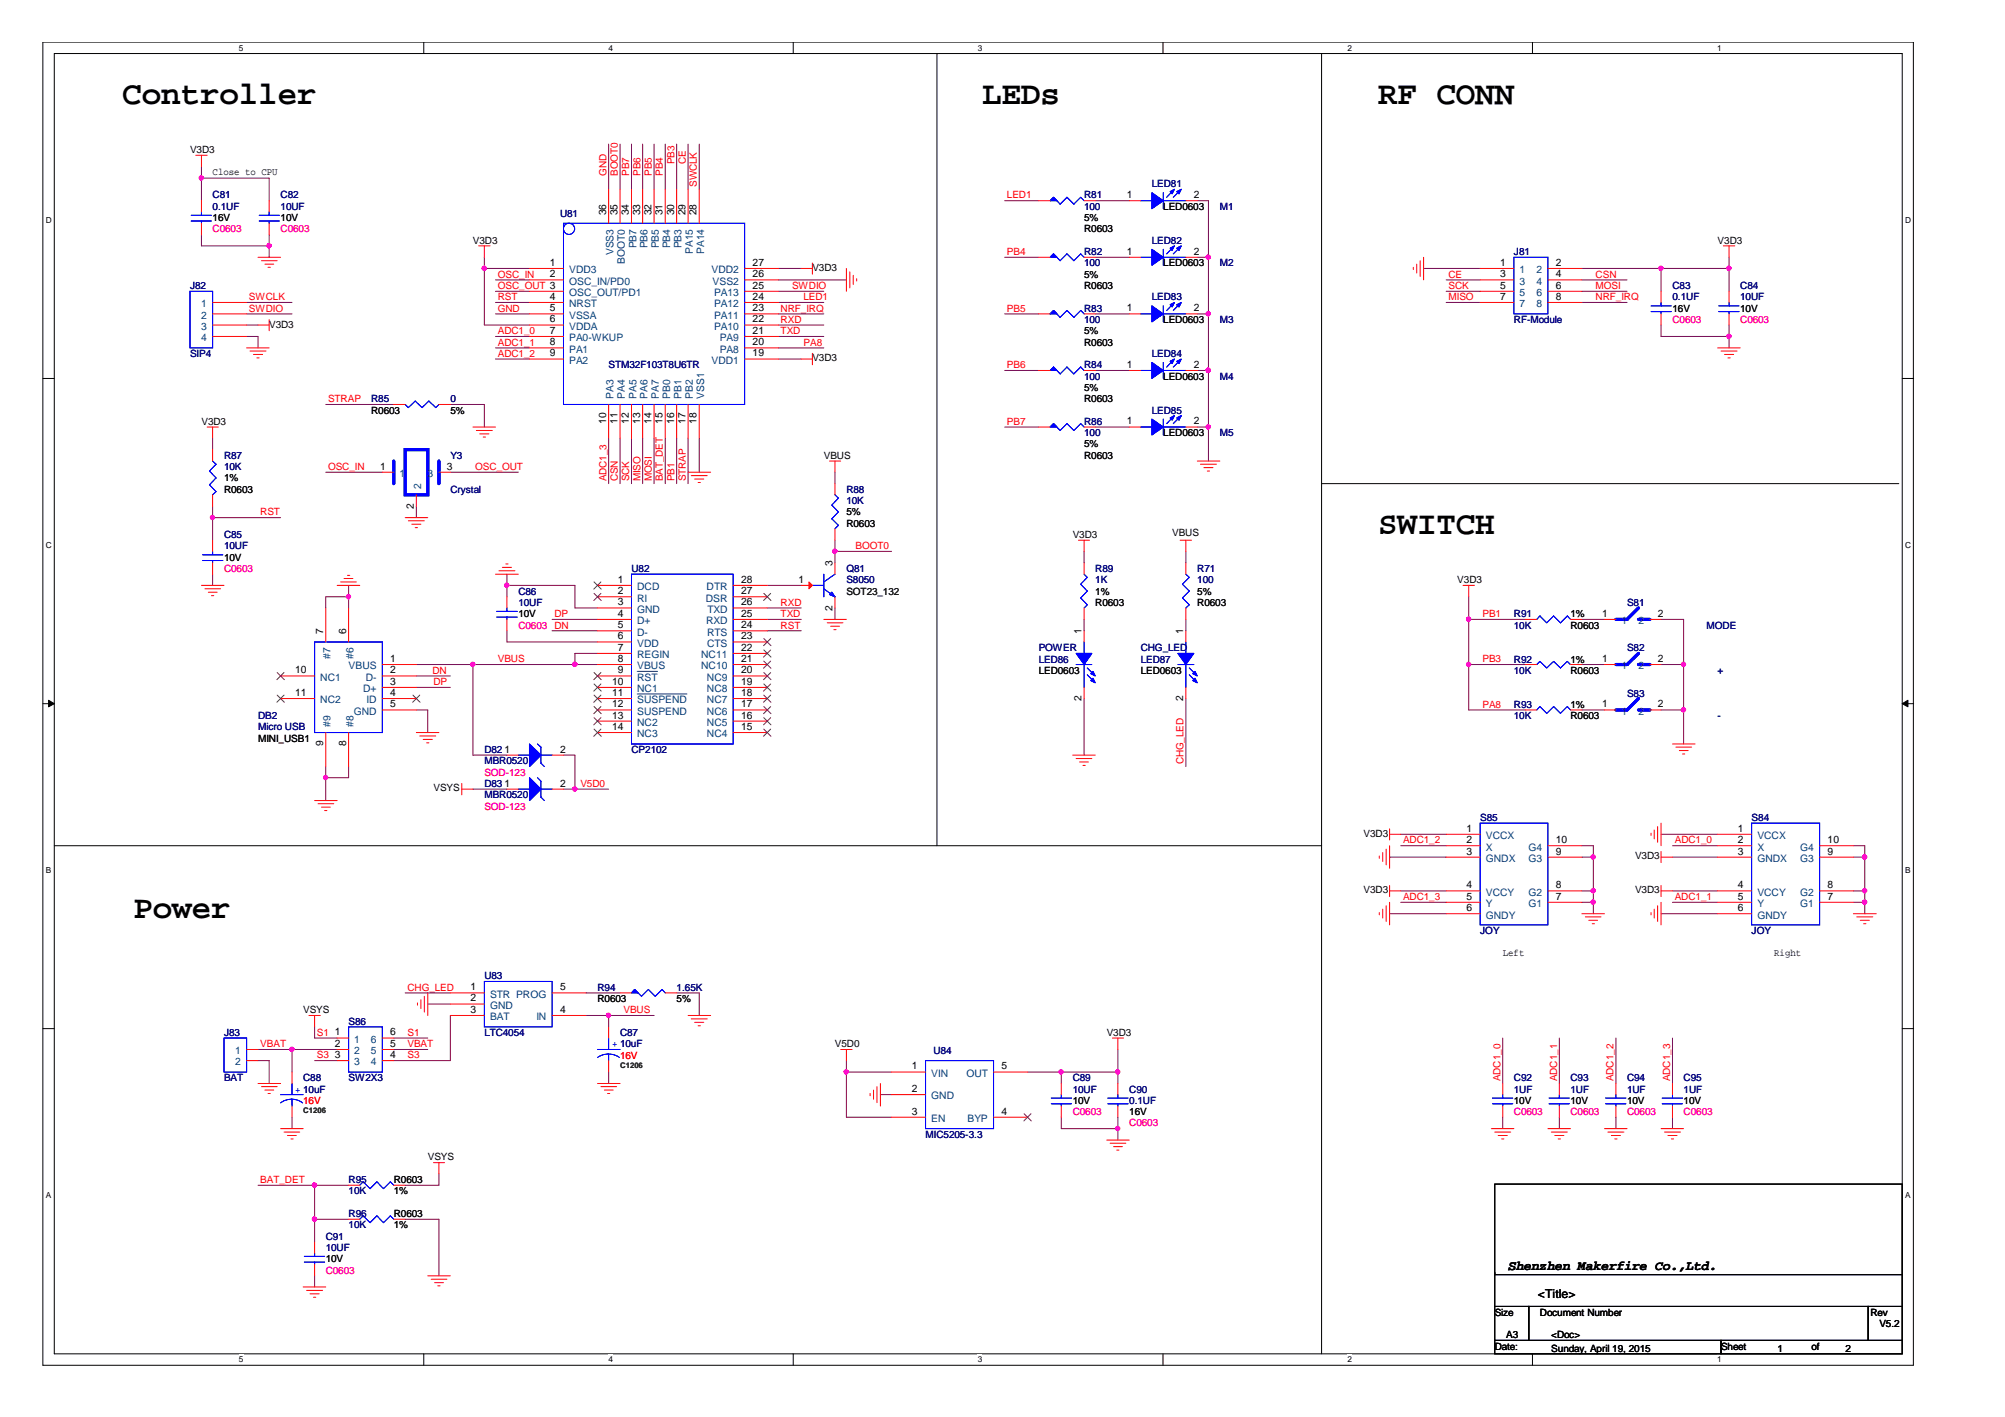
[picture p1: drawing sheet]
<svg xmlns="http://www.w3.org/2000/svg" width="297mm" height="210mm" viewBox="0 0 297 210" stroke-linecap="round" stroke-linejoin="round" font-family="sans-serif">
<path d="M6.3 6.2h277.2v196h-277.2zM8 7.9h273.8v192.6h-273.8z" fill="none" stroke="#000" stroke-width=".15"/>
<g fill="#fff">
<path d="M35.4 6.4h.6v1.4h-.6z"/>
<path d="M35.4 200.7h.6v1.4h-.6z"/>
</g>
<path d="M62.8 6.2v1.7M62.8 200.5v1.7" fill="none" stroke="#000" stroke-width=".15"/>
<g fill="#fff">
<path d="M90.1 6.4h.7v1.4h-.7z"/>
<path d="M90.1 200.7h.7v1.4h-.7z"/>
</g>
<path d="M117.5 6.2v1.7M117.5 200.5v1.7" fill="none" stroke="#000" stroke-width=".15"/>
<g fill="#fff">
<path d="M144.9 6.4h.6v1.4h-.6z"/>
<path d="M144.9 200.7h.6v1.4h-.6z"/>
</g>
<path d="M172.3 6.2v1.7M172.3 200.5v1.7" fill="none" stroke="#000" stroke-width=".15"/>
<g fill="#fff">
<path d="M199.6 6.4h.7v1.4h-.7z"/>
<path d="M199.6 200.7h.7v1.4h-.7z"/>
</g>
<path d="M227 6.2v1.7M227 200.5v1.7" fill="none" stroke="#000" stroke-width=".15"/>
<g fill="#fff">
<path d="M254.4 6.4h.6v1.4h-.6z"/>
<path d="M254.4 200.7h.6v1.4h-.6z"/>
<path d="M6.8 31.9h.8v1.4h-.8z"/>
<path d="M282.2 31.9h.9v1.4h-.9z"/>
<path d="M6.8 80.1h.8v1.4h-.8z"/>
<path d="M282.2 80.1h.9v1.4h-.9z"/>
</g>
<path d="M6.3 56.1h1.7M281.8 56.1h1.7" fill="none" stroke="#000" stroke-width=".15"/>
<g fill="#fff">
<path d="M6.8 128.2h.7v1.4h-.7z"/>
<path d="M282.2 128.2h.8v1.4h-.8z"/>
</g>
<path d="M6.3 104.2h1.7M281.8 104.2h1.7" fill="none" stroke="#000" stroke-width=".15"/>
<g fill="#000" stroke="#000" stroke-width=".15">
<path d="M7.2 103.7l.8 .5-.8 .5z" fill-rule="evenodd"/>
<path d="M281.8 104.2l.9-.5v1z" fill-rule="evenodd"/>
</g>
<g fill="#fff">
<path d="M6.8 176.4h.7v1.4h-.7z"/>
<path d="M282.2 176.4h.8v1.4h-.8z"/>
</g>
<g fill="none" stroke="#000" stroke-width=".15">
<path d="M138.8 7.9v117.4M195.8 7.9v192.6M195.8 71.6h85.5M8 125.3h187.8M6.3 152.4h1.7M281.8 152.4h1.7M221.4 175.4h60.4v13.4h-60.4zM221.4 193.5h5.1v5.1h-5.1zM221.4 198.6h33.6v1.9h-33.6zM221.4 188.5v5M226.5 193.5h50.3v5.1h-50.3zM255 198.6h26.8v1.9h-26.8z"/>
<path d="M276.8 193.5h5v5.1h-5zM281.8 188.8v4.7"/>
</g>
<g fill="none" stroke="#800040" stroke-width=".15">
<path d="M29.8 26.4h10.1v3.3M29.8 24.7v5M29.8 34.8v1.6h10.1M39.9 34.8v3.3M71.8 38.1v10h6.6M71.8 39.8h6.6M90.2 21.4v6.6M91.9 21.4v6.6M93.6 21.4v6.6M95.2 21.4v6.6M96.9 21.4v6.6M98.6 21.4v6.6"/>
<path d="M100.2 21.4v6.6M101.9 21.4v6.6M103.6 21.4v6.6M115.3 39.8h3.4M148.8 38.1h5.1M148.8 29.7h5.1M162.3 38.1h5M162.3 29.7h5M177.4 29.7h1.6v38.6M177.4 38.1h1.6M210.9 39.8h8.4M234.4 39.8h21.8"/>
<path d="M246.1 39.8v3.4M256.2 38.1v5.1M36.5 48.1h1.7M36.5 44.8h6.8M36.5 46.5h6.8M36.5 49.8h1.7v1.7M48.3 59.9h10M66.7 59.9h5.1v3.4M73.4 53.2h5M73.4 41.5h5M73.4 44.8h5M73.4 43.2h5"/>
<path d="M73.4 46.5h5M73.4 49.8h5M73.4 51.5h5M115.3 53.2h3.4M115.3 41.5h10.1M115.3 48.1h6.7M115.3 44.8h6.7M115.3 43.2h6.7M115.3 46.5h6.7M115.3 49.8h6.7M115.3 51.5h6.7M148.8 46.5h5.1"/>
<path d="M148.8 54.9h5.1M162.3 46.5h5M162.3 54.9h5M177.4 46.5h1.6M177.4 54.9h1.6M214.2 41.5h5.1M214.2 44.8h5.1M214.2 43.2h5.1M234.4 41.5h6.6M234.4 44.8h6.6M234.4 43.2h6.6M246.1 48.1v1.7h10.1"/>
<path d="M256.2 48.1v3.4M31.5 64.9v1.7M31.5 75v5M31.5 76.7h10.1M48.3 69.9h8.3M61.7 75v1.7M66.7 69.9h10.1M90.2 64.9v6.7M91.9 64.9v6.7M93.6 64.9v6.7M95.2 64.9v6.7M96.9 64.9v6.7"/>
<path d="M98.6 64.9v6.7M100.2 64.9v6.7M101.9 64.9v6.7M103.6 64.9v5M123.7 69.9v1.7M148.8 63.3h5.1M162.3 63.3h5M177.4 63.3h1.6M31.5 85.1v1.6M51.6 86.7v3.4M51.6 88.4h-3.3v1.7M61.7 98.4h26.8"/>
<path d="M70.1 98.4v13.5h5M75.1 86.7h10.1v3.4h3.3M75.1 93.4v1.7h13.4M75.1 85.1v3.3M81.8 91.8h6.7M81.8 93.4h6.7M88.5 96.8h-3.3v1.6M113.7 91.8h5M113.7 93.4h5M113.7 90.1h5M113.7 86.7h5M123.7 80v3.4"/>
<path d="M123.7 90.1v1.7M123.7 81.7h8.4M160.6 81.7v1.7M160.6 91.8v1.6M175.7 81.7v1.7M175.7 91.8v1.6M217.6 98.4h8.4M217.6 88.4v16.8h8.4M217.6 91.8h8.4M234.4 98.4h3.3M234.4 91.8h3.3M246.1 98.4h3.3"/>
<path d="M246.1 91.8h3.3v18.4M48.3 113.6v5M51.6 113.6v1.6h-3.3M61.7 100.1h5M61.7 101.8h5M61.7 105.2h1.7v3.3M70.1 116.9h5M83.5 111.9h1.7v5M83.5 116.9h6.7M160.6 103.5v8.4M175.7 103.5v10.1M234.4 105.2h3.3"/>
<path d="M246.1 105.2h3.3M205.9 127h8.3M205.9 135.4h8.3M207.5 125.3h6.7M207.5 133.7h6.7M207.5 132h6.7M207.5 123.6h6.7M234.4 125.3h1.7v10.1M234.4 133.7h1.7M234.4 132h1.7M234.4 127h1.7M246.1 123.6h8.4"/>
<path d="M246.1 135.4h8.4M247.8 125.3h6.7M247.8 133.7h6.7M247.8 132h6.7M247.8 127h6.7M274.6 125.3h1.7v10.1M274.6 133.7h1.7M274.6 132h1.7M274.6 127h1.7M38.2 157.1h1.7v3.4M38.2 155.5h11.8M43.3 155.5v3.3"/>
<path d="M46.6 152.1v1.7h3.4M46.6 157.1h3.4M58.3 153.8h5.1M58.3 155.5h5.1M60 147.1h6.7M63.4 148.7h3.3M66.7 150.4v6.7h-8.4M86.8 150.4h10.1M86.8 147.1h5.1M90.2 150.4v1.7M90.2 158.8v1.7M100.2 147.1h3.4v3.3"/>
<path d="M125.4 158.8h6.7M125.4 157.1v8.4h6.7M152.2 158.8h13.4M157.2 158.8v1.7M165.6 155.5v5M222.6 153.8v6.7M231 153.8v6.7M239.4 153.8v6.7M247.8 153.8v6.7M38.2 175.6h13.4M43.3 165.5v1.7M46.6 175.6v8.4"/>
<path d="M65 173.9v1.7h-5M130.4 162.2h1.7M157.2 165.5v1.7h8.4M165.6 165.5v3.4M222.6 165.5v1.7M231 165.5v1.7M239.4 165.5v1.7M247.8 165.5v1.7M46.6 189v1.6M46.6 180.6h5M60 180.6h5v8.4"/>
</g>
<g fill="#f0f" stroke="#f0f" stroke-width=".15">
<circle cx="71.7" cy="39.7" r=".32"/>
<circle cx="29.8" cy="26.4" r=".32"/>
<circle cx="39.9" cy="36.4" r=".32"/>
<circle cx="46.6" cy="180.6" r=".32"/>
<circle cx="46.6" cy="175.5" r=".32"/>
<circle cx="48.2" cy="115.2" r=".32"/>
<circle cx="51.6" cy="88.4" r=".32"/>
<circle cx="85.2" cy="98.4" r=".32"/>
<circle cx="75.1" cy="86.7" r=".32"/>
<circle cx="123.7" cy="81.6" r=".32"/>
<circle cx="179" cy="54.9" r=".32"/>
<circle cx="179" cy="38.1" r=".32"/>
<circle cx="179" cy="46.5" r=".32"/>
<circle cx="165.6" cy="158.8" r=".32"/>
<circle cx="157.2" cy="158.8" r=".32"/>
<circle cx="165.6" cy="167.2" r=".32"/>
<circle cx="125.4" cy="158.8" r=".32"/>
<circle cx="90.1" cy="150.4" r=".32"/>
<circle cx="179" cy="63.2" r=".32"/>
<circle cx="249.4" cy="105.1" r=".32"/>
<circle cx="217.6" cy="98.4" r=".32"/>
<circle cx="217.6" cy="91.7" r=".32"/>
<circle cx="43.2" cy="155.4" r=".32"/>
<circle cx="276.2" cy="133.6" r=".32"/>
<circle cx="236" cy="133.6" r=".32"/>
<circle cx="256.1" cy="49.8" r=".32"/>
<circle cx="256.1" cy="39.7" r=".32"/>
<circle cx="246.1" cy="39.7" r=".32"/>
<circle cx="249.4" cy="98.4" r=".32"/>
<circle cx="31.5" cy="76.7" r=".32"/>
<circle cx="276.2" cy="126.9" r=".32"/>
<circle cx="276.2" cy="131.9" r=".32"/>
<circle cx="236" cy="126.9" r=".32"/>
<circle cx="236" cy="131.9" r=".32"/>
<circle cx="85.2" cy="116.9" r=".32"/>
<circle cx="70" cy="98.4" r=".32"/>
</g>
<g fill="none" stroke="#f00" stroke-width=".15">
<path d="M29 23h1.7M29.8 23v1.7M29.8 29.7v1.7M29.8 33.1v1.7M38.2 38.1h3.4M38.7 38.6h2.4M39.2 39.1h1.4M39.7 39.6h.3M39.9 29.7v1.7M39.9 33.1v1.7M70.9 36.4h1.7M71.8 36.4v1.7"/>
<path d="M78.4 39.8h5.1M90.2 28v5.1M91.9 28v5.1M93.6 28v5.1M95.2 28v5.1M96.9 28v5.1M98.6 28v5.1M100.2 28v5.1M101.9 28v5.1M103.6 28v5.1M110.3 39.8h5M118.7 39.8h1.7"/>
<path d="M120.4 39v1.6M125.4 39.8v3.4M153.9 38.1h1.7M153.9 29.7h1.7M160.6 38.1h1.7M160.6 29.7h1.7M167.3 38.1h1.7M167.3 29.7h1.7M175.7 38.1h1.7M175.7 29.7h1.7M209.4 39.6v.3M209.9 39.1v1.3"/>
<path d="M210.4 38.6v2.4M210.9 38.1v3.4M219.3 39.8h5M229.3 39.8h5.1M255.3 36.4h1.7M256.2 36.4v1.7M31.5 48.1h5M31.5 46.5h5M31.5 44.8h5M31.5 49.8h5M36.5 51.5h3.4M37 52h2.4"/>
<path d="M37.5 52.5h1.4M38.1 53h.3M38.2 48.1h1.7M39.9 47.3v1.7M58.3 59.9h1.7M65 59.9h1.7M78.4 51.5h5.1M78.4 48.1h5.1M78.4 53.2h5.1M78.4 46.5h5.1M78.4 41.5h5.1M78.4 43.2h5.1"/>
<path d="M78.4 44.8h5.1M78.4 49.8h5.1M90.2 59.9v5M91.9 59.9v5M93.6 59.9v5M95.2 59.9v5M96.9 59.9v5M98.6 59.9v5M100.2 59.9v5M101.9 59.9v5M103.6 59.9v5M110.3 51.5h5"/>
<path d="M110.3 48.1h5M110.3 53.2h5M110.3 46.5h5M110.3 41.5h5M110.3 43.2h5M110.3 44.8h5M110.3 49.8h5M118.7 53.2h1.7M120.4 52.3v1.7M125.9 40.3v2.3M126.4 40.8v1.3M126.9 41.3v.3"/>
<path d="M153.9 46.5h1.7M153.9 54.9h1.7M160.6 46.5h1.7M160.6 54.9h1.7M167.3 46.5h1.7M167.3 54.9h1.7M175.7 46.5h1.7M175.7 54.9h1.7M219.3 41.5h5M219.3 43.2h5M219.3 44.8h5M229.3 41.5h5.1"/>
<path d="M229.3 43.2h5.1M229.3 44.8h5.1M246.1 43.2v1.6M246.1 46.5v1.6M254.5 51.5h3.3M255 52h2.3M255.5 52.5h1.3M256 53h.3M256.2 43.2v1.6M256.2 46.5v1.6M30.7 63.3h1.6M31.5 63.3v1.6"/>
<path d="M31.5 66.6v1.7M31.5 73.3v1.7M56.6 69.9h1.7M60 76.7h3.4M60.5 77.1h2.4M61 77.7h1.4M61.5 78.2h.3M61.7 73.3v1.7M65 69.9h1.7M70.1 63.3h3.3M70.6 63.8h2.3M71.1 64.3h1.3"/>
<path d="M71.6 64.7h.3M101.9 69.9h3.4M102.4 70.5h2.4M102.9 71h1.4M103.4 71.5h.4M122.9 68.3h1.6M123.7 68.3v1.6M123.7 71.6v1.7M123.7 78.3v1.7M153.9 63.3h1.7M160.6 63.3h1.7M167.3 63.3h1.7"/>
<path d="M175.7 63.3h1.7M177.4 68.3h3.3M177.8 68.8h2.4M178.4 69.3h1.3M178.9 69.8h.3M29.8 86.7h3.4M30.4 87.2h2.3M30.9 87.7h1.3M31.3 88.2h.4M31.5 80v1.7M31.5 83.4v1.7M48.3 90.1v5"/>
<path d="M50 86.7h3.3M50.5 86.2h2.3M51 85.7h1.3M51.5 85.2h.3M51.6 90.1v5M56.6 98.4h5.1M73.4 85.1h3.4M73.9 84.6h2.4M74.4 84h1.4M74.9 83.5h.4M75.1 88.4v1.7M75.1 91.8v1.6"/>
<path d="M88.5 86.7h5.1M88.5 91.8h5.1M88.5 88.4h5.1M88.5 90.1h5.1M88.5 93.4h5.1M88.5 95.1h5.1M88.5 96.8h5.1M88.5 98.4h5.1M108.6 86.7h5.1M108.6 91.8h5.1M108.6 88.4h5.1M108.6 90.1h5.1"/>
<path d="M108.6 93.4h5.1M108.6 95.1h5.1M108.6 96.8h5.1M108.6 98.4h5.1M118.7 86.7h1.7M122 91.8h3.4M122.6 92.3h2.3M123.1 92.8h1.3M123.5 93.3h.4M123.7 83.4v1.7M123.7 88.4v1.7M159.8 80h1.6"/>
<path d="M160.6 80v1.7M160.6 83.4v1.7M160.6 90.1v1.7M160.6 93.4v1.7M174.8 80h1.7M175.7 80v1.7M175.7 83.4v1.7M175.7 90.1v1.7M175.7 93.4v1.7M216.7 86.7h1.7M217.6 86.7v1.7M226 91.8h1.7"/>
<path d="M226 98.4h1.7M232.7 91.8h1.7M232.7 98.4h1.7M237.7 91.8h1.7M237.7 98.4h1.7M244.4 91.8h1.7M244.4 98.4h1.7M41.6 100.1h5M41.6 103.5h5M46.6 118.6h3.4M47.1 119.1h2.3M47.6 119.6h1.3"/>
<path d="M48.3 108.5v5.1M51.6 108.5v5.1M56.6 100.1h5.1M56.6 101.8h5.1M56.6 103.5h5.1M56.6 105.2h5.1M61.7 108.5h3.3M62.2 109h2.4M62.7 109.5h1.4M63.2 110h.3M68.4 116.9h1.7M68.4 116v1.7"/>
<path d="M75.1 111.9h1.7M75.1 116.9h1.7M81.8 111.9h1.7M81.8 116.9h1.7M88.5 108.5h5.1M88.5 100.1h5.1M88.5 101.8h5.1M88.5 103.5h5.1M88.5 105.2h5.1M88.5 106.8h5.1M108.6 108.5h5.1M108.6 100.1h5.1"/>
<path d="M108.6 101.8h5.1M108.6 103.5h5.1M108.6 105.2h5.1M108.6 106.8h5.1M158.9 111.9h3.4M159.4 112.4h2.4M159.9 112.9h1.3M160.4 113.4h.4M160.6 101.8v1.7M175.7 101.8v1.7M226 105.2h1.7M232.7 105.2h1.7"/>
<path d="M237.7 105.2h1.7M244.4 105.2h1.7M247.8 110.2h3.3M248.3 110.7h2.3M248.8 111.2h1.3M249.3 111.7h.3M48.1 120.1h.3M204.3 126.8v.3M204.3 135.2v.3M204.9 126.3v1.3M204.9 134.7v1.3M205.4 125.8v2.3"/>
<path d="M205.4 134.2v2.3M205.9 132h1.6M205.9 123.6h1.6M205.9 122.8v1.6M205.9 125.3v3.3M205.9 131.2v1.6M205.9 133.7v3.3M214.2 127h5.1M214.2 132h5.1M214.2 123.6h5.1M214.2 135.4h5.1M214.2 125.3h5.1"/>
<path d="M214.2 133.7h5.1M229.3 127h5.1M229.3 132h5.1M229.3 125.3h5.1M229.3 133.7h5.1M234.4 135.4h3.3M234.9 135.8h2.3M235.4 136.3h1.3M235.9 136.8h.3M244.6 123.4v.4M244.6 135.2v.3M245.1 123v1.3"/>
<path d="M245.1 134.7v1.3M245.6 122.4v2.4M245.6 134.2v2.3M246.1 127h1.7M246.1 121.9v3.4M246.1 126.1v1.7M246.1 131.2v1.6M246.1 133.7v3.3M246.1 132h1.7M254.5 127h5M254.5 132h5M254.5 123.6h5"/>
<path d="M254.5 135.4h5M254.5 125.3h5M254.5 133.7h5M269.6 127h5M269.6 132h5M269.6 125.3h5M269.6 133.7h5M274.6 135.4h3.4M275.1 135.8h2.4M275.6 136.3h1.3M276.1 136.8h.3M36.5 155.5h1.7"/>
<path d="M36.5 157.1h1.7M43.3 158.8v1.7M45.8 150.4h1.7M46.6 150.4v1.7M50 153.8h1.6M50 155.5h1.6M50 157.1h1.6M56.6 153.8h1.7M56.6 155.5h1.7M56.6 157.1h1.7M61.8 148.6v.3M62.4 148.1v1.3"/>
<path d="M62.9 147.6v2.3M63.4 147.1v3.3M66.7 150.4h5.1M66.7 147.1h5.1M66.7 148.7h5.1M81.8 150.4h5M81.8 147.1h5M90.2 152.1v1.7M90.2 157.1v1.7M91.9 147.1h1.7M98.6 147.1h1.6M101.9 150.4h3.4"/>
<path d="M102.4 150.9h2.4M102.9 151.4h1.4M103.4 151.9h.4M124.5 155.5h1.7M125.4 155.5v1.6M132.1 158.8h5M147.2 158.8h5M164.8 153.8h1.7M165.6 153.8v1.7M38.2 160.5h3.4M38.7 161h2.4M39.2 161.5h1.4"/>
<path d="M39.7 162h.3M41.6 167.2h3.3M42.1 167.7h2.3M42.6 168.2h1.3M43.1 168.7h.3M43.3 163.8v1.7M51.6 175.6h1.7M58.3 175.6h1.7M64.2 172.2h1.7M65 172.2v1.7M88.5 160.5h3.4M89 161h2.4"/>
<path d="M89.5 161.5h1.3M90 162h.3M128.9 162v.3M129.4 161.5v1.3M129.9 161v2.3M130.4 160.5v3.3M132.1 165.5h5M132.1 162.2h5M147.2 165.5h5M157.2 160.5v1.7M157.2 163.8v1.7M164 168.9h3.3"/>
<path d="M164.5 169.3h2.3M165 169.9h1.3M165.4 170.4h.4M165.6 160.5v1.7M165.6 163.8v1.7M220.9 167.2h3.4M221.4 167.7h2.4M222 168.2h1.3M222.5 168.7h.3M222.6 160.5v1.7M222.6 163.8v1.7M229.3 167.2h3.4"/>
<path d="M229.8 167.7h2.4M230.3 168.2h1.4M230.8 168.7h.4M231 160.5v1.7M231 163.8v1.7M237.7 167.2h3.3M238.2 167.7h2.4M238.7 168.2h1.4M239.2 168.7h.4M239.4 160.5v1.7M239.4 163.8v1.7M246.1 167.2h3.3"/>
<path d="M246.6 167.7h2.4M247.1 168.2h1.4M247.6 168.7h.3M247.8 160.5v1.7M247.8 163.8v1.7M44.9 190.6h3.4M45.4 191.1h2.4M45.9 191.7h1.4M46.4 192.2h.4M46.6 184v1.6M46.6 187.3v1.7M51.6 180.6h1.7"/>
<path d="M58.3 180.6h1.7M63.4 189h3.3M63.9 189.5h2.3M64.4 190h1.3M64.9 190.5h.3"/>
</g>
<g fill="none" stroke="#00f" stroke-width=".15">
<path d="M28.3 31.9h3M28.3 32.7h3M29.8 31.4v.5M29.8 32.7v.4M38.4 31.9h3M38.4 32.7h3M39.9 31.4v.5M39.9 32.7v.4M83.5 33.1h26.8v26.8h-26.8zM155.6 29.7l.5-.5 1 1 1-1 1 1 1-1 .5 .5M155.6 38.1l.5-.5 1 1 1-1 1 1 1-1 .5 .5M169 38.1h1.6"/>
<path d="M169 29.7h1.6M172.3 28.5v2.4M172.3 36.9v2.4M172.3 38.1h3.4M172.3 29.7h3.4M173.8 36.6l-1 1M173.8 28.2l-1 1M174.8 36.6l-1 1M174.8 28.2l-1 1M224.3 38.1h5v8.4h-5zM28.2 43.2h3.3v8.3h-3.3zM60 59.9l.5 .5 1-1 1 1 1-1 1.1 1 .4-.5"/>
<path d="M155.6 54.9l.5-.5 1 1 1-1 1 1 1-1 .5 .5M155.6 46.5l.5-.5 1 1 1-1 1 1 1-1 .5 .5M169 46.5h1.6M169 54.9h1.6M172.3 45.3v2.4M172.3 53.7v2.4M172.3 46.5h3.4M172.3 54.9h3.4M173.8 45l-1 1M173.8 53.4l-1 1M174.8 45l-1 1M174.8 53.4l-1 1"/>
<path d="M244.6 45.3h3M244.6 46.2h3M246.1 44.8v.5M246.1 46.2v.3M254.6 45.3h3M254.6 46.2h3M256.2 44.8v.5M256.2 46.2v.3M31.5 68.3l.5 .5-1 1 1 1-1 1 1 1-.5 .5M123.7 73.3l.5 .5-1 1 1 1-1 1 1 1-.5 .5M155.6 63.3l.5-.5 1 1 1-1 1 1 1-1 .5 .5M169 63.3h1.6"/>
<path d="M172.3 62.1v2.3M172.3 63.3h3.4M173.8 61.7l-1 1.1M174.8 61.7l-1 1.1M30 82.2h3M30 83h3M31.5 81.7v.5M31.5 83v.4M46.6 95.1h10v13.4h-10zM73.6 90.6h3M73.6 91.4h3M75.1 90.1v.5"/>
<path d="M75.1 91.4v.4M93.6 85.1h15v25.1h-15zM120.4 86.7h1.6M122 87.2l1.7 1.2M122 85.1v3.3M122.9 88.1l.3-.4 .5 .7zM123.7 85.1l-1.7 1.1M159.4 98.4h2.4M160.6 85.1l.5 .4-1 1 1 1.1-1 1 1 1-.5 .5M160.6 95.1v1.7M160.6 98.4v3.4M161.1 98.9l1 1.1"/>
<path d="M161.1 100l1 1M174.5 98.4h2.4M175.7 85.1l.5 .4-1 1 1 1.1-1 1 1 1-.5 .5M175.7 95.1v1.7M175.7 98.4v3.4M176.2 98.9l1 1.1M176.2 100l1 1M227.7 91.8l.4-.6 1.1 1.1 1-1.1 1 1.1 1-1.1 .5 .6M227.7 98.4l.4-.4 1.1 .9 1-.9 1 .9 1-.9 .5 .4M76.8 111.9h1.6M76.8 116.9h1.6M79.6 110.2l.5 .5v2.3l.5 .6"/>
<path d="M79.6 115.2l.5 .5v2.4l.5 .5M80.1 111.9h1.7M80.1 116.9h1.7M227.7 105.2l.4-.5 1.1 1 1-1 1 1 1-1 .5 .5M219.3 121.9h10v15.1h-10zM259.5 121.9h10.1v15.1h-10.1zM33.2 153.8h3.3v5h-3.3zM51.6 152.1h5v6.7h-5zM71.8 145.4h10v6.7h-10zM88.5 156.6a2.69 2.69 0 0 1 1.6-.5h.1a2.79 2.79 0 0 1 1.6 .5M88.5 155.5h3.4M90.2 153.8v1.7"/>
<path d="M90.2 156.1v1M93.6 147.1l.4-.5 1 1 1.1-1 1 1 1-1 .5 .5M137.1 157.1h10.1v10.1h-10.1zM41.6 163.4l.6-.4 1-.2a2.47 2.47 0 0 1 1.6 .6M41.6 162.2h3.3M43.3 160.5v1.7M43.3 162.8v1M53.3 175.6l.5-.5 1 1 1-1 1 1 1-1 .5 .5M155.7 162.7h3M155.7 163.5h3M157.2 162.2v.5M157.2 163.5v.3"/>
<path d="M164.1 162.7h3M164.1 163.5h3M165.6 162.2v.5M165.6 163.5v.3M221.1 162.7h3M221.1 163.5h3M222.6 162.2v.5M222.6 163.5v.3M229.5 162.7h3M229.5 163.5h3M231 162.2v.5M231 163.5v.3"/>
<path d="M237.9 162.7h3M237.9 163.5h3M239.4 162.2v.5M239.4 163.5v.3M246.3 162.7h3M246.3 163.5h3M247.8 162.2v.5M247.8 163.5v.3M45.1 186.1h3M45.1 187h3M46.6 185.6v.5M46.6 187v.3"/>
<path d="M53.3 180.6l.5-.5 1 1 1-1 1 1 1-1 .5 .5"/>
<circle cx="84.3" cy="33.9" r=".83"/>
</g>
<g fill="#00f" stroke="#00f" stroke-width=".15">
<path d="M170.6 45.3l1.7 1.2-1.7 1.2z" fill-rule="evenodd"/>
<path d="M174.3 45.1l.7-.3-.3 .7z" fill-rule="evenodd"/>
<path d="M173.4 45.1l.6-.3-.3 .7z" fill-rule="evenodd"/>
<path d="M170.6 45.3l1.7 1.2-1.7 1.2z" fill-rule="evenodd"/>
<path d="M174.3 45.1l.7-.3-.3 .7z" fill-rule="evenodd"/>
<path d="M173.4 45.1l.6-.3-.3 .7z" fill-rule="evenodd"/>
<path d="M170.6 62.1l1.7 1.2-1.7 1.1z" fill-rule="evenodd"/>
<path d="M174.3 61.9l.7-.3-.3 .6z" fill-rule="evenodd"/>
<path d="M173.4 61.9l.6-.3-.3 .6z" fill-rule="evenodd"/>
<path d="M170.6 62.1l1.7 1.2-1.7 1.1z" fill-rule="evenodd"/>
<path d="M174.3 61.9l.7-.3-.3 .6z" fill-rule="evenodd"/>
<path d="M173.4 61.9l.6-.3-.3 .6z" fill-rule="evenodd"/>
<path d="M170.6 36.9l1.7 1.2-1.7 1.2z" fill-rule="evenodd"/>
<path d="M174.3 36.8l.7-.4-.3 .7z" fill-rule="evenodd"/>
<path d="M173.4 36.8l.6-.4-.3 .7z" fill-rule="evenodd"/>
<path d="M170.6 36.9l1.7 1.2-1.7 1.2z" fill-rule="evenodd"/>
<path d="M174.3 36.8l.7-.4-.3 .7z" fill-rule="evenodd"/>
<path d="M173.4 36.8l.6-.4-.3 .7z" fill-rule="evenodd"/>
<path d="M94 146.6l.5 .5h-.9z" fill-rule="evenodd"/>
<path d="M94 146.6l.5 .5h-.9z" fill-rule="evenodd"/>
<path d="M174.5 96.8h2.4l-1.2 1.6z" fill-rule="evenodd"/>
<path d="M177 100.5l.4 .6-.7-.3z" fill-rule="evenodd"/>
<path d="M177 99.5l.4 .6-.7-.3z" fill-rule="evenodd"/>
<path d="M174.5 96.8h2.4l-1.2 1.6z" fill-rule="evenodd"/>
<path d="M177 100.5l.4 .6-.7-.3z" fill-rule="evenodd"/>
<path d="M177 99.5l.4 .6-.7-.3z" fill-rule="evenodd"/>
<path d="M155.6 29.7l.5-.5 .5 .5z" fill-rule="evenodd"/>
<path d="M155.6 29.7l.5-.5 .5 .5z" fill-rule="evenodd"/>
<path d="M170.6 28.5l1.7 1.2-1.7 1.2z" fill-rule="evenodd"/>
<path d="M174.3 28.4l.7-.4-.3 .7z" fill-rule="evenodd"/>
<path d="M173.4 28.4l.6-.4-.3 .7z" fill-rule="evenodd"/>
<path d="M170.6 28.5l1.7 1.2-1.7 1.2z" fill-rule="evenodd"/>
<path d="M174.3 28.4l.7-.4-.3 .7z" fill-rule="evenodd"/>
<path d="M173.4 28.4l.6-.4-.3 .7z" fill-rule="evenodd"/>
<path d="M156.1 37.6l.5 .5h-1z" fill-rule="evenodd"/>
<path d="M156.1 37.6l.5 .5h-1z" fill-rule="evenodd"/>
<path d="M156.1 54.4l.5 .5h-1z" fill-rule="evenodd"/>
<path d="M156.1 54.4l.5 .5h-1z" fill-rule="evenodd"/>
<path d="M78.4 110.2l1.7 1.7-1.7 1.7z" fill-rule="evenodd"/>
<path d="M78.4 110.2l1.7 1.7-1.7 1.7z" fill-rule="evenodd"/>
<path d="M170.6 53.7l1.7 1.2-1.7 1.2z" fill-rule="evenodd"/>
<path d="M174.3 53.5l.7-.3-.3 .7z" fill-rule="evenodd"/>
<path d="M173.4 53.5l.6-.3-.3 .7z" fill-rule="evenodd"/>
<path d="M170.6 53.7l1.7 1.2-1.7 1.2z" fill-rule="evenodd"/>
<path d="M174.3 53.5l.7-.3-.3 .7z" fill-rule="evenodd"/>
<path d="M173.4 53.5l.6-.3-.3 .7z" fill-rule="evenodd"/>
<path d="M78.4 115.2l1.7 1.7-1.7 1.7z" fill-rule="evenodd"/>
<path d="M78.4 115.2l1.7 1.7-1.7 1.7z" fill-rule="evenodd"/>
<path d="M156.1 46l.5 .5h-1z" fill-rule="evenodd"/>
<path d="M156.1 46l.5 .5h-1z" fill-rule="evenodd"/>
<path d="M159.4 96.8h2.4l-1.2 1.6z" fill-rule="evenodd"/>
<path d="M161.9 100.5l.4 .6-.7-.3z" fill-rule="evenodd"/>
<path d="M161.9 99.5l.4 .6-.7-.3z" fill-rule="evenodd"/>
<path d="M159.4 96.8h2.4l-1.2 1.6z" fill-rule="evenodd"/>
<path d="M161.9 100.5l.4 .6-.7-.3z" fill-rule="evenodd"/>
<path d="M161.9 99.5l.4 .6-.7-.3z" fill-rule="evenodd"/>
<path d="M156.1 62.8l.5 .5h-1z" fill-rule="evenodd"/>
<path d="M156.1 62.8l.5 .5h-1z" fill-rule="evenodd"/>
</g>
<g fill="none" stroke="#804000" stroke-width=".15">
<path d="M41.1 99.6l1 1.1M42.1 99.6l-1.1 1.1M88 86.2l1.1 1.1M88 87.9l1.1 1.1M88 99.6l1.1 1.1M89 86.2l-1 1.1M89 87.9l-1 1.1M89 99.6l-1 1.1M113.2 99.6l1 1.1M113.2 97.9l1 1.1M113.2 96.3l1 1M113.2 94.6l1 1"/>
<path d="M113.2 87.9l1 1.1M114.2 99.6l-1.1 1.1M114.2 97.9l-1.1 1.1M114.2 96.3l-1.1 1M114.2 94.6l-1.1 1M114.2 87.9l-1.1 1.1M41.1 103l1 1M42.1 103l-1.1 1M61.2 103l1 1M62.2 103l-1.1 1M88 101.3l1.1 1.1M88 103l1.1 1"/>
<path d="M88 104.7l1.1 1M88 106.3l1.1 1.1M88 108l1.1 1.1M89 101.3l-1 1.1M89 103l-1 1M89 104.7l-1 1M89 106.3l-1 1.1M89 108l-1 1.1M113.2 108l1 1.1M113.2 106.3l1 1.1M113.2 104.7l1 1M113.2 103l1 1"/>
<path d="M113.2 101.3l1 1.1M114.2 108l-1.1 1.1M114.2 106.3l-1.1 1.1M114.2 104.7l-1.1 1M114.2 103l-1.1 1M114.2 101.3l-1.1 1.1M151.7 165l1.1 1M152.7 165l-1 1"/>
</g>
<path d="M94.4 99.5h3M94.4 102.8h7.4" fill="none" stroke="#004080" stroke-width=".15"/>
<path d="M58.3 68.3v3.3M60 66.6h3.4v6.7h-3.4zM65 68.3v3.3M242.7 96.8l-1.7 1.6h-1.6M242.7 98.4h1.7M242.7 90.1l-1.7 1.7h-1.6M242.7 91.8h1.7M242.7 103.5l-1.7 1.7h-1.6M242.7 105.2h1.7" fill="none" stroke="#00f" stroke-width=".47"/>
<path d="M119.8 86.2l.6 .5-.6 .5z" fill-rule="evenodd" fill="#f00" stroke="#f00" stroke-width=".15"/>
<g font-size="4.8">
<text x="18.1" y="15.3">Controller</text>
<text x="145.5" y="15.3">LEDs</text>
<text x="204.2" y="15.3">RF CONN</text>
<text x="204.2" y="79.1">SWITCH</text>
<text x="19.8" y="136">Power</text>
</g>
<text font-size="2" x="223.5" y="188.1">Shenzhen Makerfire Co.,Ltd.</text>
<text font-size="1.8" x="227.8" y="192.3">&lt;Title&gt;</text>
<g font-size="1.5">
<text x="28.2" y="22.7">V3D3</text>
<text x="31.5" y="25.9">Close to CPU</text>
<text x="167" y="29.4">1</text>
<text x="176.9" y="29.4">2</text>
<text x="31.5" y="32.7">16V</text>
<text x="41.6" y="32.7">10V</text>
<text x="89.8" y="31.9" transform="rotate(-90 89.8 31.9)">36</text>
<text x="91.5" y="31.9" transform="rotate(-90 91.5 31.9)">35</text>
<text x="93.2" y="31.9" transform="rotate(-90 93.2 31.9)">34</text>
<text x="94.8" y="31.9" transform="rotate(-90 94.8 31.9)">33</text>
<text x="96.5" y="31.9" transform="rotate(-90 96.5 31.9)">32</text>
<text x="98.2" y="31.9" transform="rotate(-90 98.2 31.9)">31</text>
<text x="99.9" y="31.9" transform="rotate(-90 99.9 31.9)">30</text>
<text x="101.6" y="31.9" transform="rotate(-90 101.6 31.9)">29</text>
<text x="103.2" y="31.9" transform="rotate(-90 103.2 31.9)">28</text>
<text x="160.6" y="34.4">R0603</text>
<text x="160.6" y="32.7">5%</text>
<text x="172.3" y="31.1">LED0603</text>
<text x="70.1" y="36.1">V3D3</text>
<text x="81.4" y="39.4">1</text>
<text x="81.4" y="41.1">2</text>
<text x="111.5" y="41.1">26</text>
<text x="111.5" y="39.4">27</text>
<text x="120.4" y="40.1">V3D3</text>
<text x="160.6" y="41.1">5%</text>
<text x="167" y="37.7">1</text>
<text x="172.3" y="39.5">LED0603</text>
<text x="176.9" y="37.7">2</text>
<text x="222.2" y="39.4">1</text>
<text x="222.2" y="41.1">3</text>
<text x="230.5" y="39.4">2</text>
<text x="230.5" y="41.1">4</text>
<text x="254.5" y="36.1">V3D3</text>
<text x="81.4" y="44.4">4</text>
<text x="81.4" y="46.1">5</text>
<text x="81.4" y="47.8">6</text>
<text x="111.5" y="47.8">22</text>
<text x="111.5" y="46.1">23</text>
<text x="111.5" y="44.4">24</text>
<text x="111.5" y="42.8">25</text>
<text x="160.6" y="42.8">R0603</text>
<text x="167" y="46.1">1</text>
<text x="172.3" y="47.9">LED0603</text>
<text x="176.9" y="46.1">2</text>
<text x="222.2" y="42.8">5</text>
<text x="222.2" y="44.4">7</text>
<text x="230.5" y="42.8">6</text>
<text x="230.5" y="44.4">8</text>
<text x="247.8" y="46.2">16V</text>
<text x="257.8" y="46.2">10V</text>
<text x="39.9" y="48.5">V3D3</text>
<text x="81.4" y="49.5">7</text>
<text x="81.4" y="51.2">8</text>
<text x="81.4" y="52.8">9</text>
<text x="111.5" y="52.8">19</text>
<text x="111.5" y="51.2">20</text>
<text x="111.5" y="49.5">21</text>
<text x="120.4" y="53.5">V3D3</text>
<text x="160.6" y="51.2">R0603</text>
<text x="160.6" y="49.5">5%</text>
<text x="160.6" y="59.6">R0603</text>
<text x="160.6" y="57.9">5%</text>
<text x="167" y="54.5">1</text>
<text x="172.3" y="56.2">LED0603</text>
<text x="176.9" y="54.5">2</text>
<text x="29.8" y="62.9">V3D3</text>
<text x="55" y="61.3">R0603</text>
<text x="66.7" y="61.3">5%</text>
<text x="89.8" y="62.8" transform="rotate(-90 89.8 62.8)">10</text>
<text x="91.5" y="62.8" transform="rotate(-90 91.5 62.8)">11</text>
<text x="93.2" y="62.8" transform="rotate(-90 93.2 62.8)">12</text>
<text x="94.8" y="62.8" transform="rotate(-90 94.8 62.8)">13</text>
<text x="96.5" y="62.8" transform="rotate(-90 96.5 62.8)">14</text>
<text x="98.2" y="62.8" transform="rotate(-90 98.2 62.8)">15</text>
<text x="99.9" y="62.8" transform="rotate(-90 99.9 62.8)">16</text>
<text x="101.6" y="62.8" transform="rotate(-90 101.6 62.8)">17</text>
<text x="103.2" y="62.8" transform="rotate(-90 103.2 62.8)">18</text>
<text x="167" y="62.9">1</text>
<text x="172.3" y="64.6">LED0603</text>
<text x="176.9" y="62.9">2</text>
<text x="33.2" y="71.3">1%</text>
<text x="56.3" y="69.6">1</text>
<text x="66.2" y="69.6">3</text>
<text x="122" y="68">VBUS</text>
<text x="160.6" y="68">R0603</text>
<text x="160.6" y="66.3">5%</text>
<text x="33.2" y="73">R0603</text>
<text x="61.3" y="75.3" transform="rotate(-90 61.3 75.3)">2</text>
<text x="125.4" y="76.3">5%</text>
<text x="33.2" y="83">10V</text>
<text x="123.3" y="83.9" transform="rotate(-90 123.3 83.9)">3</text>
<text x="125.4" y="78">R0603</text>
<text x="158.9" y="79.7">V3D3</text>
<text x="173.7" y="79.3">VBUS</text>
<text x="91.5" y="86.3">1</text>
<text x="91.5" y="88">2</text>
<text x="91.5" y="89.7">3</text>
<text x="109.8" y="89.7">26</text>
<text x="109.8" y="88">27</text>
<text x="109.8" y="86.3">28</text>
<text x="118.3" y="86.3">1</text>
<text x="162.3" y="88.1">1%</text>
<text x="162.3" y="89.8">R0603</text>
<text x="177.4" y="88.1">5%</text>
<text x="177.4" y="89.8">R0603</text>
<text x="215.9" y="86.4">V3D3</text>
<text x="47.9" y="93.9" transform="rotate(-90 47.9 93.9)">7</text>
<text x="51.3" y="93.9" transform="rotate(-90 51.3 93.9)">6</text>
<text x="76.8" y="91.4">10V</text>
<text x="91.5" y="91.4">4</text>
<text x="91.5" y="93.1">5</text>
<text x="91.5" y="94.7">6</text>
<text x="109.8" y="94.7">23</text>
<text x="109.8" y="93.1">24</text>
<text x="109.8" y="91.4">25</text>
<text x="123.3" y="90.4" transform="rotate(-90 123.3 90.4)">2</text>
<text x="160.2" y="93.9" transform="rotate(-90 160.2 93.9)">1</text>
<text x="175.3" y="93.9" transform="rotate(-90 175.3 93.9)">1</text>
<text x="232.7" y="91.4">1%</text>
<text x="232.7" y="93.1">R0603</text>
<text x="237.4" y="91.4">1</text>
<text x="245.6" y="91.4">2</text>
<text x="43.7" y="99.8">10</text>
<text x="57.8" y="98.1">1</text>
<text x="57.8" y="101.4">3</text>
<text x="57.8" y="99.8">2</text>
<text x="90.7" y="101.4">10</text>
<text x="91.5" y="96.4">7</text>
<text x="91.5" y="98.1">8</text>
<text x="91.5" y="99.8">9</text>
<text x="109.8" y="101.4">19</text>
<text x="109.8" y="99.8">20</text>
<text x="109.8" y="98.1">21</text>
<text x="109.8" y="96.4">22</text>
<text x="153.9" y="99.8">LED0603</text>
<text x="169" y="99.8">LED0603</text>
<text x="232.7" y="98.1">1%</text>
<text x="232.7" y="99.8">R0603</text>
<text x="237.4" y="98.1">1</text>
<text x="245.6" y="98.1">2</text>
<text x="43.7" y="103.1">11</text>
<text x="57.8" y="104.8">5</text>
<text x="57.8" y="103.1">4</text>
<text x="90.7" y="103.1">11</text>
<text x="90.7" y="104.8">12</text>
<text x="90.7" y="106.4">13</text>
<text x="109.8" y="106.4">16</text>
<text x="109.8" y="104.8">17</text>
<text x="109.8" y="103.1">18</text>
<text x="160.2" y="103.9" transform="rotate(-90 160.2 103.9)">2</text>
<text x="175.3" y="103.9" transform="rotate(-90 175.3 103.9)">2</text>
<text x="232.7" y="104.8">1%</text>
<text x="232.7" y="106.5">R0603</text>
<text x="237.4" y="104.8">1</text>
<text x="245.6" y="104.8">2</text>
<text x="38.2" y="109.9">MINI_USB1</text>
<text x="47.9" y="110.5" transform="rotate(-90 47.9 110.5)">9</text>
<text x="51.3" y="110.5" transform="rotate(-90 51.3 110.5)">8</text>
<text x="74.8" y="111.5">1</text>
<text x="83" y="111.5">2</text>
<text x="90.7" y="108.1">14</text>
<text x="109.8" y="108.1">15</text>
<text x="64.2" y="117.2">VSYS</text>
<text x="74.8" y="116.5">1</text>
<text x="83" y="116.5">2</text>
<text x="202" y="124">V3D3</text>
<text x="217.3" y="123.2">1</text>
<text x="217.3" y="124.9">2</text>
<text x="230.5" y="124.9">10</text>
<text x="257.5" y="123.2">1</text>
<text x="257.5" y="124.9">2</text>
<text x="270.8" y="124.9">10</text>
<text x="217.3" y="126.6">3</text>
<text x="217.3" y="131.6">4</text>
<text x="230.5" y="131.6">8</text>
<text x="230.5" y="126.6">9</text>
<text x="242.2" y="127.3">V3D3</text>
<text x="257.5" y="126.6">3</text>
<text x="257.5" y="131.6">4</text>
<text x="270.8" y="131.6">8</text>
<text x="270.8" y="126.6">9</text>
<text x="202" y="132.3">V3D3</text>
<text x="217.3" y="135">6</text>
<text x="217.3" y="133.3">5</text>
<text x="230.5" y="133.3">7</text>
<text x="242.2" y="132.3">V3D3</text>
<text x="257.5" y="135">6</text>
<text x="257.5" y="133.3">5</text>
<text x="270.8" y="133.3">7</text>
<text x="222.6" y="141.6">Left</text>
<text x="262.8" y="141.6">Right</text>
<text x="69.7" y="146.7">1</text>
<text x="69.7" y="148.4">2</text>
<text x="83" y="146.7">5</text>
<text x="88.5" y="148.4">R0603</text>
<text x="100.2" y="148.4">5%</text>
<text x="44.9" y="150.1">VSYS</text>
<text x="49.6" y="153.4">1</text>
<text x="49.6" y="155.1">2</text>
<text x="57.8" y="155.1">5</text>
<text x="57.8" y="153.4">6</text>
<text x="69.7" y="150">3</text>
<text x="83" y="150">4</text>
<text x="123.7" y="155.1">V5D0</text>
<text x="164" y="153.5">V3D3</text>
<text x="49.6" y="156.7">3</text>
<text x="57.8" y="156.7">4</text>
<text x="135.1" y="161.8">2</text>
<text x="135.1" y="158.4">1</text>
<text x="148.4" y="158.4">5</text>
<text x="135.1" y="165.1">3</text>
<text x="148.4" y="165.1">4</text>
<text x="158.9" y="163.5">10V</text>
<text x="167.3" y="165.2">16V</text>
<text x="224.3" y="163.5">10V</text>
<text x="232.7" y="163.5">10V</text>
<text x="241" y="163.5">10V</text>
<text x="249.4" y="163.5">10V</text>
<text x="63.4" y="171.9">VSYS</text>
<text x="58.3" y="176.9">1%</text>
<text x="58.3" y="175.2">R0603</text>
<text x="58.3" y="182">1%</text>
<text x="58.3" y="180.3">R0603</text>
<text x="48.3" y="187">10V</text>
<text x="221.4" y="194.9">Size</text>
<text x="228.1" y="194.9">Document Number</text>
<text x="277.1" y="194.9">Rev</text>
<text x="278.4" y="196.5">V5.2</text>
<text x="221.4" y="199.9">Date:</text>
<text x="223.1" y="198.2">A3</text>
<text x="229.8" y="198.2">&lt;Doc&gt;</text>
<text x="229.8" y="200.2">Sunday, April 19, 2015</text>
<text x="255" y="199.9">Sheet</text>
<text x="263.4" y="200.2">1</text>
<text x="268.4" y="199.9">of</text>
<text x="273.4" y="200.2">2</text>
</g>
<g font-size="1.5" fill="#000080">
<text x="31.5" y="29.4">C81</text>
<text x="41.6" y="29.4">C82</text>
<text x="160.6" y="29.4">R81</text>
<text x="170.6" y="27.7">LED81</text>
<text x="31.5" y="31.1">0.1UF</text>
<text x="41.6" y="31.1">10UF</text>
<text x="83" y="32.1">U81</text>
<text x="160.6" y="31.1">100</text>
<text x="180.7" y="31.1">M1</text>
<text x="160.6" y="39.5">100</text>
<text x="160.6" y="37.8">R82</text>
<text x="170.6" y="36.1">LED82</text>
<text x="180.7" y="39.5">M2</text>
<text x="224.3" y="37.8">J81</text>
<text x="28.2" y="42.8">J82</text>
<text x="160.6" y="47.9">100</text>
<text x="160.6" y="46.2">R83</text>
<text x="170.6" y="44.5">LED83</text>
<text x="180.7" y="47.9">M3</text>
<text x="224.3" y="47.9">RF-Module</text>
<text x="247.8" y="42.8">C83</text>
<text x="247.8" y="44.5">0.1UF</text>
<text x="257.8" y="42.8">C84</text>
<text x="257.8" y="44.5">10UF</text>
<text x="28.2" y="52.9">SIP4</text>
<text x="170.6" y="52.9">LED84</text>
<text x="55" y="59.6">R85</text>
<text x="66.7" y="59.6">0</text>
<text x="90.2" y="54.5">STM32F103T8U6TR</text>
<text x="160.6" y="56.2">100</text>
<text x="160.6" y="54.5">R84</text>
<text x="180.7" y="56.2">M4</text>
<text x="160.6" y="64.6">100</text>
<text x="160.6" y="62.9">R86</text>
<text x="170.6" y="61.3">LED85</text>
<text x="180.7" y="64.6">M5</text>
<text x="33.2" y="68">R87</text>
<text x="33.2" y="69.7">10K</text>
<text x="66.7" y="68">Y3</text>
<text x="66.7" y="73">Crystal</text>
<text x="125.4" y="73">R88</text>
<text x="125.4" y="74.6">10K</text>
<text x="33.2" y="79.7">C85</text>
<text x="33.2" y="81.4">10UF</text>
<text x="76.8" y="88.1">C86</text>
<text x="76.8" y="89.8">10UF</text>
<text x="93.6" y="84.7">U82</text>
<text x="125.4" y="84.7">Q81</text>
<text x="125.4" y="86.4">S8050</text>
<text x="162.3" y="84.7">R89</text>
<text x="162.3" y="86.4">1K</text>
<text x="177.4" y="84.7">R71</text>
<text x="177.4" y="86.4">100</text>
<text x="241" y="89.8">S81</text>
<text x="224.3" y="91.4">R91</text>
<text x="224.3" y="93.1">10K</text>
<text x="252.8" y="93.1">MODE</text>
<text x="153.9" y="98.1">LED86</text>
<text x="153.9" y="96.4">POWER</text>
<text x="153.9" y="96.4">PO</text>
<text x="169" y="98.1">LED87</text>
<text x="169" y="96.4">CHG_LED</text>
<text x="224.3" y="98.1">R92</text>
<text x="224.3" y="99.8">10K</text>
<text x="241" y="96.4">S82</text>
<text x="254.5" y="99.8">+</text>
<text x="38.2" y="106.5">DB2</text>
<text x="224.3" y="104.8">R93</text>
<text x="224.3" y="106.5">10K</text>
<text x="241" y="103.2">S83</text>
<text x="254.5" y="106.5">-</text>
<text x="38.2" y="108.2">Micro USB</text>
<text x="71.8" y="111.6">D82</text>
<text x="71.8" y="113.2">MBR0520</text>
<text x="93.6" y="111.6">CP2102</text>
<text x="71.8" y="116.6">D83</text>
<text x="71.8" y="118.3">MBR0520</text>
<text x="219.3" y="121.6">S85</text>
<text x="259.5" y="121.6">S84</text>
<text x="219.3" y="138.4">JOY</text>
<text x="259.5" y="138.4">JOY</text>
<text x="71.8" y="145.1">U83</text>
<text x="88.5" y="146.7">R94</text>
<text x="100.2" y="146.7">1.65K</text>
<text x="33.2" y="153.5">J83</text>
<text x="51.6" y="151.8">S86</text>
<text x="71.8" y="153.5">LTC4054</text>
<text x="91.9" y="153.5">C87</text>
<text x="33.2" y="160.2">BAT</text>
<text x="44.9" y="160.2">C88</text>
<text x="51.6" y="160.2">SW2X3</text>
<text x="138.3" y="156.1">U84</text>
<text x="158.9" y="160.2">C89</text>
<text x="158.9" y="161.9">10UF</text>
<text x="167.3" y="161.9">C90</text>
<text x="224.3" y="160.2">C92</text>
<text x="224.3" y="161.9">1UF</text>
<text x="232.7" y="160.2">C93</text>
<text x="232.7" y="161.9">1UF</text>
<text x="241" y="160.2">C94</text>
<text x="241" y="161.9">1UF</text>
<text x="249.4" y="160.2">C95</text>
<text x="249.4" y="161.9">1UF</text>
<text x="167.3" y="163.5">0.1UF</text>
<text x="137.1" y="168.5">MIC5205-3.3</text>
<text x="51.6" y="175.2">R95</text>
<text x="51.6" y="176.9">10K</text>
<text x="48.3" y="183.6">C91</text>
<text x="48.3" y="185.3">10UF</text>
<text x="51.6" y="180.3">R96</text>
<text x="51.6" y="182">10K</text>
</g>
<g font-size="1.5" fill="#f00">
<text x="89.8" y="26" transform="rotate(-90 89.8 26)">GND</text>
<text x="91.5" y="26" transform="rotate(-90 91.5 26)">BOOT0</text>
<text x="93.2" y="26" transform="rotate(-90 93.2 26)">PB7</text>
<text x="94.9" y="26" transform="rotate(-90 94.9 26)">PB6</text>
<text x="96.6" y="26" transform="rotate(-90 96.6 26)">PB5</text>
<text x="98.2" y="26" transform="rotate(-90 98.2 26)">PB4</text>
<text x="99.9" y="24.4" transform="rotate(-90 99.9 24.4)">PB3</text>
<text x="101.6" y="24.4" transform="rotate(-90 101.6 24.4)">CE</text>
<text x="103.3" y="27.7" transform="rotate(-90 103.3 27.7)">SWCLK</text>
<text x="149.2" y="29.4">LED1</text>
<text x="73.7" y="41.1">OSC_IN</text>
<text x="149.2" y="37.8">PB4</text>
<text x="214.6" y="41.1">CE</text>
<text x="236.4" y="41.1">CSN</text>
<text x="36.9" y="44.5">SWCLK</text>
<text x="36.9" y="46.2">SWDIO</text>
<text x="73.7" y="44.5">RST</text>
<text x="73.7" y="42.8">OSC_OUT 3</text>
<text x="73.7" y="46.2">GND</text>
<text x="115.7" y="47.8">RXD</text>
<text x="115.7" y="46.2">NRF_IRQ</text>
<text x="117.3" y="42.8">SWDIO</text>
<text x="119" y="44.5">LED1</text>
<text x="149.2" y="46.2">PB5</text>
<text x="214.6" y="42.8">SCK</text>
<text x="214.6" y="44.5">MISO</text>
<text x="236.4" y="42.8">MOSI</text>
<text x="236.4" y="44.5">NRF_IRQ</text>
<text x="73.7" y="49.5">ADC1_0</text>
<text x="73.7" y="51.2">ADC1_1</text>
<text x="73.7" y="52.8">ADC1_2</text>
<text x="115.7" y="49.5">TXD</text>
<text x="119" y="51.2">PA8</text>
<text x="48.6" y="59.6">STRAP</text>
<text x="149.2" y="54.5">PB6</text>
<text x="149.2" y="62.9">PB7</text>
<text x="48.6" y="69.6">OSC_IN</text>
<text x="70.4" y="69.6">OSC_OUT</text>
<text x="89.8" y="71.3" transform="rotate(-90 89.8 71.3)">ADC1_3</text>
<text x="91.5" y="71.3" transform="rotate(-90 91.5 71.3)">CSN</text>
<text x="93.2" y="71.3" transform="rotate(-90 93.2 71.3)">SCK</text>
<text x="94.9" y="71.3" transform="rotate(-90 94.9 71.3)">MISO</text>
<text x="96.6" y="71.3" transform="rotate(-90 96.6 71.3)">MOSI</text>
<text x="98.2" y="71.3" transform="rotate(-90 98.2 71.3)">BAT_DET</text>
<text x="99.9" y="71.3" transform="rotate(-90 99.9 71.3)">PB1</text>
<text x="101.6" y="71.3" transform="rotate(-90 101.6 71.3)">STRAP</text>
<text x="38.6" y="76.3">RST</text>
<text x="126.7" y="81.3">BOOT0</text>
<text x="115.7" y="89.7">RXD</text>
<text x="82.1" y="91.4">DP</text>
<text x="82.1" y="93.1">DN</text>
<text x="115.7" y="91.4">TXD</text>
<text x="115.7" y="93.1">RST</text>
<text x="219.6" y="91.4">PB1</text>
<text x="64.1" y="99.8">DN</text>
<text x="64.2" y="101.5">DP</text>
<text x="73.7" y="98.1">VBUS</text>
<text x="219.6" y="98.1">PB3</text>
<text x="219.6" y="104.8">PA8</text>
<text x="175.3" y="113.2" transform="rotate(-90 175.3 113.2)">CHG_LED</text>
<text x="86" y="116.6">V5D0</text>
<text x="207.9" y="124.9">ADC1_2</text>
<text x="248.1" y="124.9">ADC1_0</text>
<text x="207.9" y="133.3">ADC1_3</text>
<text x="248.1" y="133.3">ADC1_1</text>
<text x="60.4" y="146.7">CHG_LED</text>
<text x="38.6" y="155.1">VBAT</text>
<text x="46.9" y="153.4">S1</text>
<text x="60.4" y="155.1">VBAT</text>
<text x="60.4" y="153.4">S1</text>
<text x="92.4" y="150.1">VBUS</text>
<text x="46.9" y="156.8">S3</text>
<text x="60.4" y="156.8">S3</text>
<text x="91.9" y="156.8">16V</text>
<text x="222.3" y="160.2" transform="rotate(-90 222.3 160.2)">ADC1_0</text>
<text x="230.7" y="160.2" transform="rotate(-90 230.7 160.2)">ADC1_1</text>
<text x="239.1" y="160.2" transform="rotate(-90 239.1 160.2)">ADC1_2</text>
<text x="247.4" y="160.2" transform="rotate(-90 247.4 160.2)">ADC1_3</text>
<text x="44.9" y="163.5">16V</text>
<text x="38.6" y="175.2">BAT_DET</text>
</g>
<g font-size="1.5" fill="#ff0080">
<text x="31.5" y="34.4">C0603</text>
<text x="41.6" y="34.4">C0603</text>
<text x="247.8" y="47.9">C0603</text>
<text x="257.8" y="47.9">C0603</text>
<text x="33.2" y="84.7">C0603</text>
<text x="76.8" y="93.1">C0603</text>
<text x="71.8" y="114.9">SOD-123</text>
<text x="71.8" y="119.9">SOD-123</text>
<text x="158.9" y="165.2">C0603</text>
<text x="167.3" y="166.8">C0603</text>
<text x="224.3" y="165.2">C0603</text>
<text x="232.7" y="165.2">C0603</text>
<text x="241" y="165.2">C0603</text>
<text x="249.4" y="165.2">C0603</text>
<text x="48.3" y="188.7">C0603</text>
</g>
<g font-size="1.5" fill="#004080">
<text x="84.3" y="40.5">VDD3</text>
<text x="90.9" y="37.8" transform="rotate(-90 90.9 37.8)">VSS3</text>
<text x="92.6" y="39.1" transform="rotate(-90 92.6 39.1)">BOOT0</text>
<text x="94.3" y="36.8" transform="rotate(-90 94.3 36.8)">PB7</text>
<text x="95.9" y="36.8" transform="rotate(-90 95.9 36.8)">PB6</text>
<text x="97.6" y="36.8" transform="rotate(-90 97.6 36.8)">PB5</text>
<text x="99.3" y="36.8" transform="rotate(-90 99.3 36.8)">PB4</text>
<text x="101" y="36.8" transform="rotate(-90 101 36.8)">PB3</text>
<text x="102.7" y="37.6" transform="rotate(-90 102.7 37.6)">PA15</text>
<text x="104.3" y="37.6" transform="rotate(-90 104.3 37.6)">PA14</text>
<text x="105.4" y="40.5">VDD2</text>
<text x="225.1" y="40.5">1</text>
<text x="227.6" y="40.5">2</text>
<text x="29.8" y="45.5">1</text>
<text x="29.8" y="47.2">2</text>
<text x="84.3" y="42.2">OSC_IN/PD0</text>
<text x="84.3" y="43.9">OSC_OUT/PD1</text>
<text x="84.3" y="45.5">NRST</text>
<text x="84.3" y="47.2">VSSA</text>
<text x="105.6" y="42.2">VSS2</text>
<text x="105.8" y="47.2">PA11</text>
<text x="105.8" y="45.5">PA12</text>
<text x="105.8" y="43.9">PA13</text>
<text x="225.1" y="43.9">5</text>
<text x="225.1" y="45.5">7</text>
<text x="225.1" y="42.2">3</text>
<text x="227.6" y="42.2">4</text>
<text x="227.6" y="43.9">6</text>
<text x="227.6" y="45.5">8</text>
<text x="29.8" y="48.9">3</text>
<text x="29.8" y="50.6">4</text>
<text x="84.3" y="48.9">VDDA</text>
<text x="84.3" y="50.6">PA0-WKUP</text>
<text x="84.3" y="52.3">PA1</text>
<text x="84.3" y="53.9">PA2</text>
<text x="105.4" y="53.9">VDD1</text>
<text x="105.8" y="48.9">PA10</text>
<text x="106.6" y="52.3">PA8</text>
<text x="106.6" y="50.6">PA9</text>
<text x="90.9" y="59.1" transform="rotate(-90 90.9 59.1)">PA3</text>
<text x="92.6" y="59.1" transform="rotate(-90 92.6 59.1)">PA4</text>
<text x="94.3" y="59.1" transform="rotate(-90 94.3 59.1)">PA5</text>
<text x="95.9" y="59.1" transform="rotate(-90 95.9 59.1)">PA6</text>
<text x="97.6" y="59.1" transform="rotate(-90 97.6 59.1)">PA7</text>
<text x="99.3" y="59.1" transform="rotate(-90 99.3 59.1)">PB0</text>
<text x="101" y="59.1" transform="rotate(-90 101 59.1)">PB1</text>
<text x="102.7" y="59.1" transform="rotate(-90 102.7 59.1)">PB2</text>
<text x="104.3" y="59.1" transform="rotate(-90 104.3 59.1)">VSS1</text>
<text x="59.2" y="70.7">1</text>
<text x="63.3" y="70.7">3</text>
<text x="62.4" y="72.4" transform="rotate(-90 62.4 72.4)">2</text>
<text x="94.4" y="87.4">DCD</text>
<text x="94.4" y="89.1">RI</text>
<text x="104.6" y="89.1">DSR</text>
<text x="104.7" y="87.4">DTR</text>
<text x="94.4" y="90.8">GND</text>
<text x="94.4" y="92.5">D+</text>
<text x="94.4" y="94.2">D-</text>
<text x="94.4" y="95.8">VDD</text>
<text x="104.6" y="92.5">RXD</text>
<text x="104.8" y="95.8">CTS</text>
<text x="104.8" y="94.2">RTS</text>
<text x="104.8" y="90.8">TXD</text>
<text x="240.2" y="92.5">1</text>
<text x="242.7" y="92.5">2</text>
<text x="47.5" y="100.9">NC1</text>
<text x="49" y="97.6" transform="rotate(-90 49 97.6)">#7</text>
<text x="51.6" y="99.2">VBUS</text>
<text x="52.4" y="97.6" transform="rotate(-90 52.4 97.6)">#6</text>
<text x="54.2" y="100.9">D-</text>
<text x="94.4" y="97.5">REGIN</text>
<text x="94.4" y="99.2">VBUS</text>
<text x="94.4" y="100.9">RST</text>
<text x="103.9" y="99.2">NC10</text>
<text x="103.9" y="97.5">NC11</text>
<text x="104.7" y="100.9">NC9</text>
<text x="240.2" y="99.2">1</text>
<text x="242.7" y="99.2">2</text>
<text x="47.5" y="104.2">NC2</text>
<text x="49" y="107.7" transform="rotate(-90 49 107.7)">#9</text>
<text x="52.4" y="107.7" transform="rotate(-90 52.4 107.7)">#8</text>
<text x="52.4" y="105.9">GND</text>
<text x="53.8" y="102.5">D+</text>
<text x="54.3" y="104.2">ID</text>
<text x="94.4" y="102.5">NC1</text>
<text x="94.4" y="104.2">SUSPEND</text>
<text x="94.4" y="105.9">SUSPEND</text>
<text x="94.4" y="107.5">NC2</text>
<text x="104.7" y="107.5">NC5</text>
<text x="104.7" y="105.9">NC6</text>
<text x="104.7" y="104.2">NC7</text>
<text x="104.7" y="102.5">NC8</text>
<text x="240.2" y="105.9">1</text>
<text x="242.7" y="105.9">2</text>
<text x="94.4" y="109.2">NC3</text>
<text x="104.7" y="109.2">NC4</text>
<text x="220.1" y="124.3">VCCX</text>
<text x="220.1" y="126">X</text>
<text x="226.4" y="126">G4</text>
<text x="260.3" y="124.3">VCCX</text>
<text x="260.3" y="126">X</text>
<text x="266.7" y="126">G4</text>
<text x="220.1" y="127.7">GNDX</text>
<text x="226.4" y="127.7">G3</text>
<text x="260.3" y="127.7">GNDX</text>
<text x="266.7" y="127.7">G3</text>
<text x="220.1" y="132.7">VCCY</text>
<text x="220.1" y="136.1">GNDY</text>
<text x="220.1" y="134.4">Y</text>
<text x="226.4" y="134.4">G1</text>
<text x="226.4" y="132.7">G2</text>
<text x="260.3" y="132.7">VCCY</text>
<text x="260.3" y="136.1">GNDY</text>
<text x="260.3" y="134.4">Y</text>
<text x="266.7" y="134.4">G1</text>
<text x="266.7" y="132.7">G2</text>
<text x="72.6" y="147.8">STR PROG</text>
<text x="72.6" y="149.5">GND</text>
<text x="52.5" y="154.5">1</text>
<text x="54.9" y="154.5">6</text>
<text x="72.6" y="151.1">BAT</text>
<text x="79.5" y="151.1">IN</text>
<text x="34.8" y="156.2">1</text>
<text x="34.8" y="157.8">2</text>
<text x="52.5" y="156.2">2</text>
<text x="52.5" y="157.8">3</text>
<text x="54.9" y="157.8">4</text>
<text x="54.9" y="156.2">5</text>
<text x="138" y="159.5">VIN</text>
<text x="143.2" y="159.5">OUT</text>
<text x="138" y="166.2">EN</text>
<text x="138" y="162.9">GND</text>
<text x="143.3" y="166.2">BYP</text>
</g>
<text font-size="1.5" fill="#004000" x="125.4" y="88.1">SOT23_132</text>
<g font-size="1.5" fill="#00f">
<text x="90.7" y="155.2">+ 10uF</text>
<text x="43.7" y="161.9">+ 10uF</text>
</g>
<g font-size="1.2">
<text x="35.4" y="7.5">5</text>
<text x="90.1" y="7.5">4</text>
<text x="144.9" y="7.5">3</text>
<text x="199.6" y="7.5">2</text>
<text x="254.4" y="7.5">1</text>
<text x="6.8" y="33.1">D</text>
<text x="282.2" y="33.1">D</text>
<text x="6.8" y="81.2">C</text>
<text x="282.2" y="81.2">C</text>
<text x="6.8" y="129.4">B</text>
<text x="282.2" y="129.4">B</text>
<text x="6.8" y="177.5">A</text>
<text x="282.2" y="177.5">A</text>
<text x="35.4" y="201.8">5</text>
<text x="90.1" y="201.8">4</text>
<text x="144.9" y="201.8">3</text>
<text x="199.6" y="201.8">2</text>
<text x="254.4" y="201.8">1</text>
</g>
<g font-size="1.1" fill="#008000">
<text x="91.9" y="158.2">C1206</text>
<text x="44.9" y="164.9">C1206</text>
</g>
</svg>
